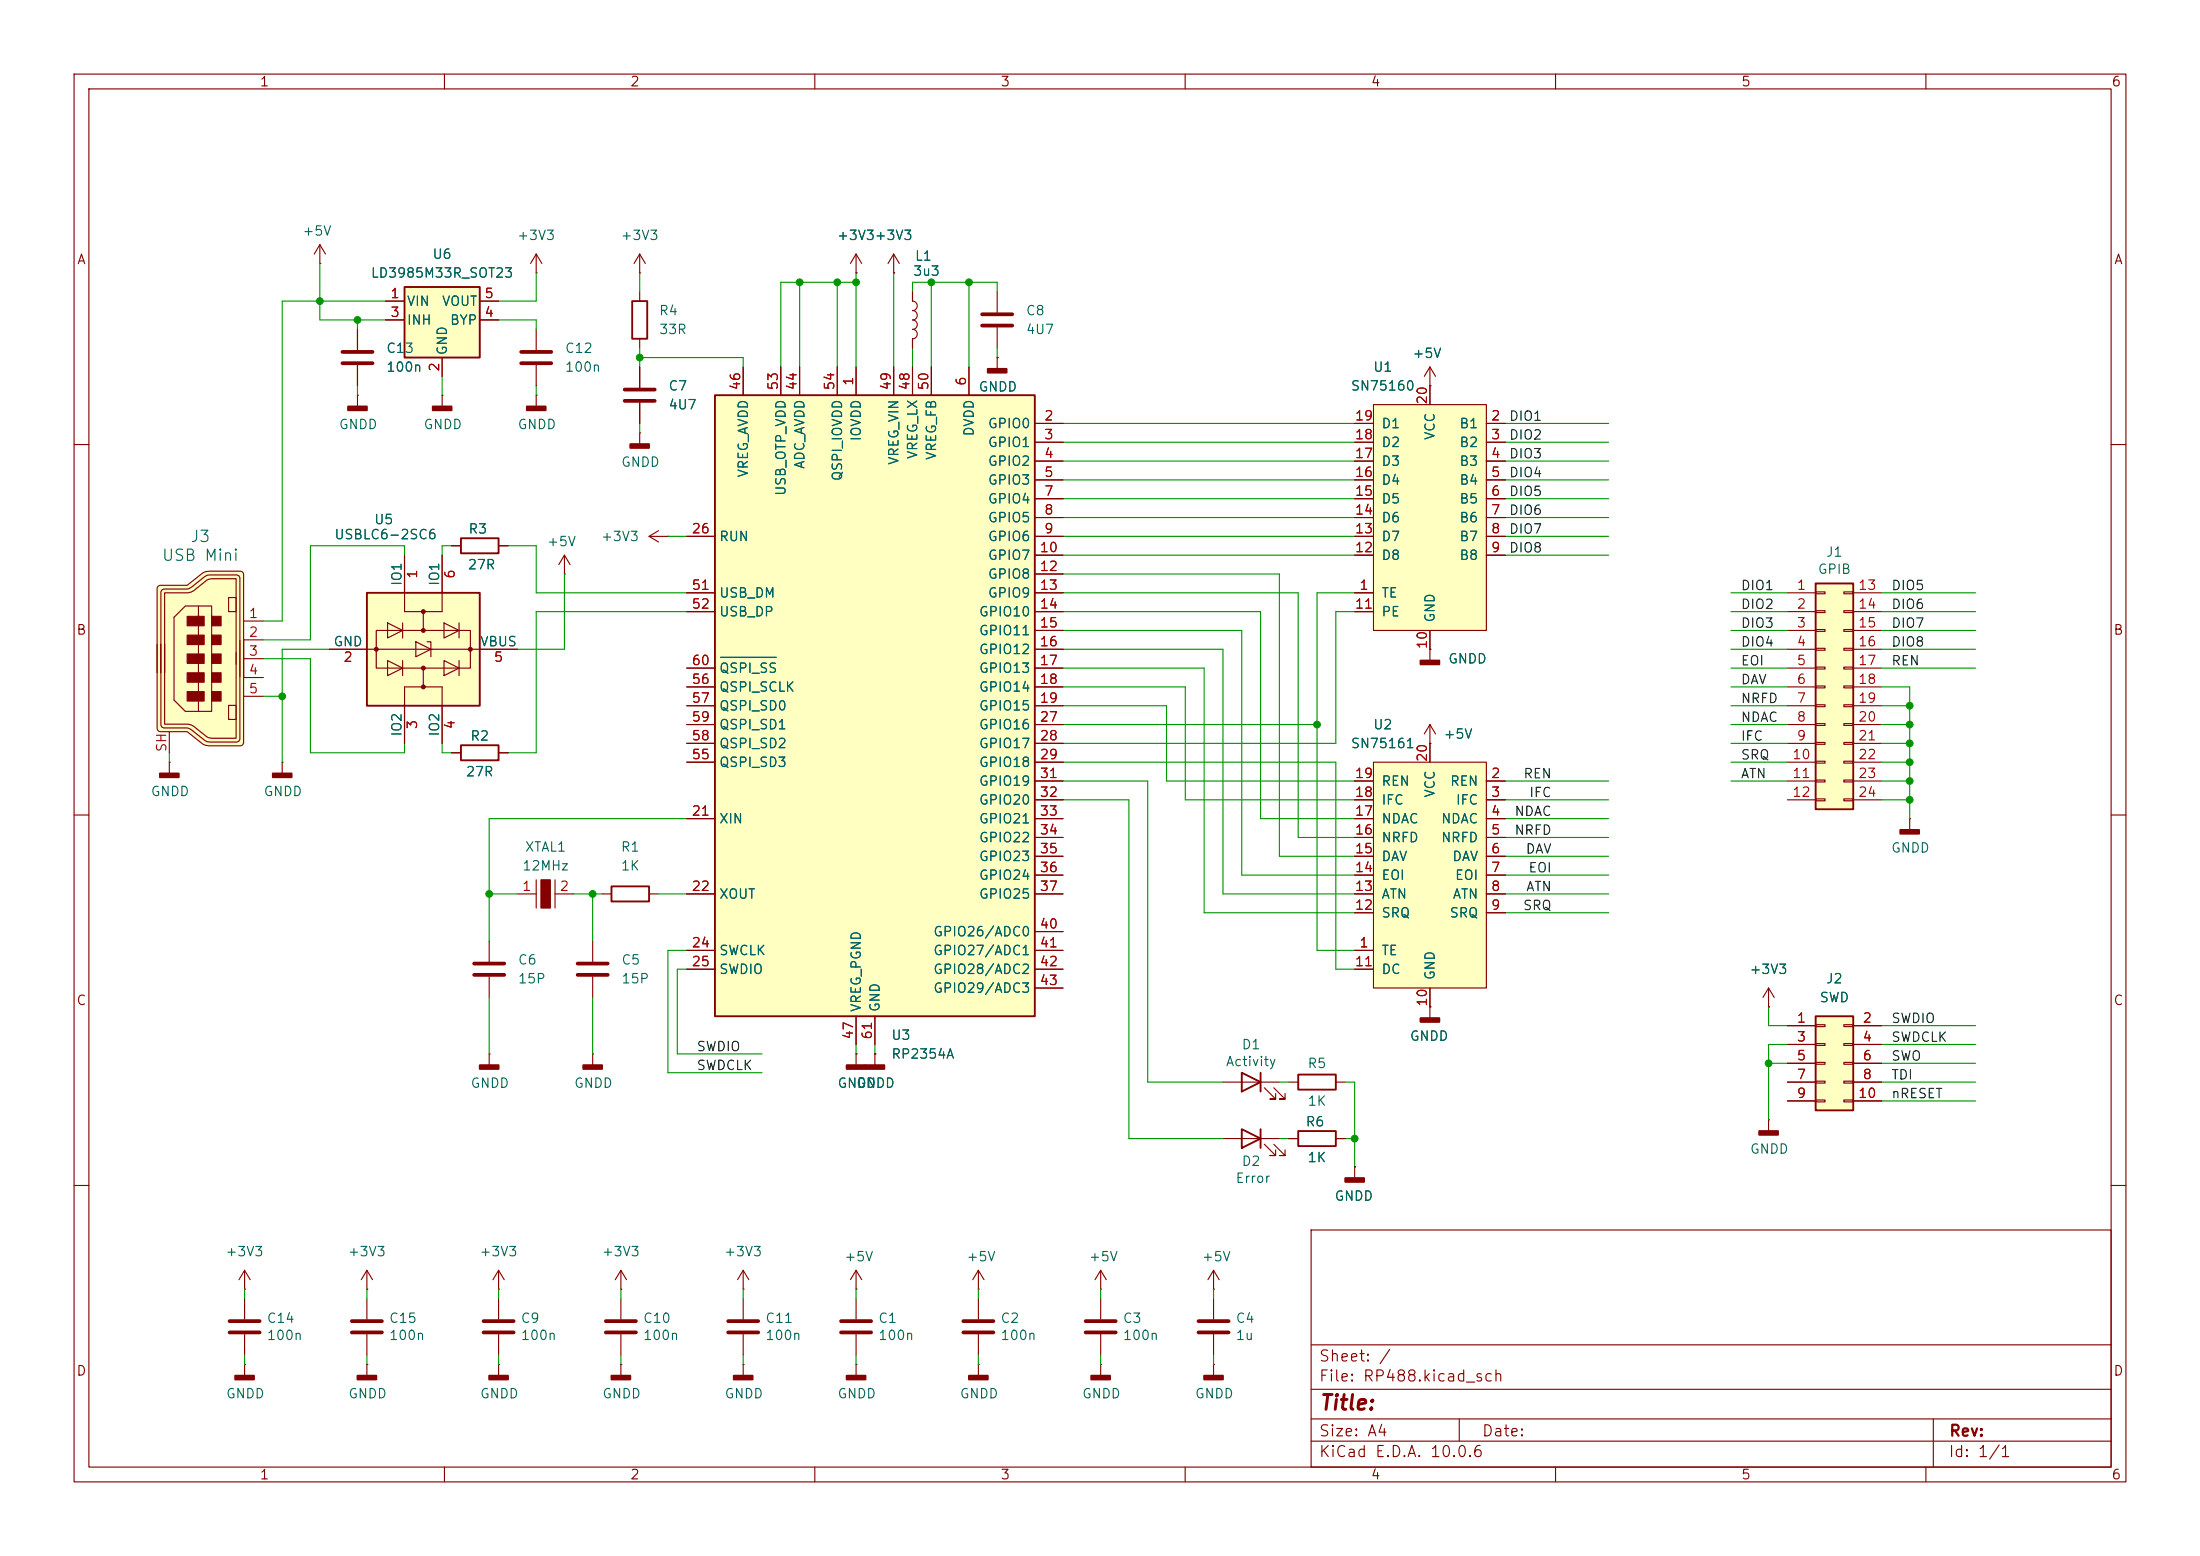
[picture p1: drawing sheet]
<svg xmlns="http://www.w3.org/2000/svg" width="297mm" height="210mm" viewBox="0 0 297 210" stroke-linecap="round" stroke-linejoin="round" font-family="sans-serif">
<g fill="none" stroke="#840000" stroke-width=".15">
<path d="M10 10h277v190h-277zM12 12h273v186h-273zM60 10v2M110 10v2M160 10v2M210 10v2M260 10v2M134.6 48.3h.1M134.6 48.3v1.5M10 60h2M285 60h2M10 110h2"/>
<path d="M285 110h2M118.1 142.2h.1M118.1 142.2v1.6M174 153.7h1.3M180.3 153.7h1.3M10 160h2M177 166h108v32h-108zM285 160h2M60 198v2M110 198v2M160 198v2M177 194.5h108"/>
<path d="M177 191.5h108M177 187.5h108M177 181.5h108M197 191.5v3M210 198v2M260 198v2M261 191.5v6.5"/>
</g>
<path d="M175.3 152.7h5v2h-5z" fill="none" stroke="#840000" stroke-width=".25"/>
<g fill="#840000" stroke="#840000" stroke-width=".25">
<path d="M133.3 49.8h2.6v.5h-2.6z"/>
<path d="M116.8 143.8h2.6v.5h-2.6z"/>
</g>
<path d="M96.5 53.3h43.2v83.9h-43.2z" fill="#ffffc2"/>
<path d="M96.5 53.3h43.2v83.9h-43.2zM82.5 119.6h5.1v2.1h-5.1z" fill="none" stroke="#840000" stroke-width=".25"/>
<g fill="none" stroke="#840000" stroke-width=".15">
<path d="M48.3 53.3h.1M48.3 44.5v2.7M48.3 49.3v2.8M48.3 53.3v1.6M59.7 53.3h.1M59.7 53.3v1.6M72.4 53.3h.1M72.4 44.5v2.7M72.4 49.3v2.8M72.4 53.3v1.6M100.3 49.5v3.8M105.4 49.5v3.8"/>
<path d="M107.9 49.5v3.8M113 49.5v3.8M115.6 49.5v3.8M120.6 49.5v3.8M123.2 49.5v3.8M125.7 49.5v3.8M130.8 49.5v3.8M139.7 57.2h3.8M139.7 59.7h3.8M92.7 72.4h3.8M139.7 62.2h3.8M139.7 64.8h3.8"/>
<path d="M139.7 67.3h3.8M139.7 69.9h3.8M139.7 72.4h3.8M139.7 74.9h3.8M139.7 77.5h3.8M92.7 80h3.8M92.7 82.6h3.8M92.7 90.2h3.8M92.7 92.7h3.8M92.7 95.3h3.8M92.7 97.8h3.8M139.7 80h3.8"/>
<path d="M139.7 82.6h3.8M139.7 85.1h3.8M139.7 87.6h3.8M139.7 90.2h3.8M139.7 92.7h3.8M139.7 95.3h3.8M139.7 97.8h3.8M72.4 118.7v3.9M74.9 118.7v3.9M92.7 110.5h3.8M92.7 100.3h3.8M92.7 102.9h3.8"/>
<path d="M139.7 110.5h3.8M139.7 100.3h3.8M139.7 102.9h3.8M139.7 105.4h3.8M139.7 108h3.8M139.7 113h3.8M139.7 115.6h3.8M139.7 118.1h3.8M69.8 120.7h2.6M74.9 120.7h2.6M80 127v2.8M80 131.8v2.8"/>
<path d="M81.3 120.7h1.2M87.6 120.7h1.3M92.7 120.7h3.8M92.7 128.3h3.8M92.7 130.8h3.8M115.6 137.2v3.8M118.1 137.2v3.8M139.7 120.7h3.8M139.7 128.3h3.8M139.7 130.8h3.8M139.7 125.7h3.8M139.7 133.4h3.8"/>
<path d="M80 142.2h.1M80 142.2v1.6"/>
</g>
<path d="M97.3 88.7h7.5" fill="none" stroke="#006464" stroke-width=".15"/>
<path d="M46.2 47.5h4.1M46.2 49h4.1M70.4 47.5h4M70.4 49h4M78 130h4M78 131.6h4" fill="none" stroke="#840000" stroke-width=".51"/>
<g fill="#840000" stroke="#840000" stroke-width=".25">
<path d="M47 54.9h2.5v.5h-2.5z"/>
<path d="M78.7 143.8h2.6v.5h-2.6z"/>
<path d="M71.1 54.9h2.6v.5h-2.6z"/>
<path d="M58.4 54.9h2.6v.5h-2.6z"/>
</g>
<path d="M73 118.7h1.3v3.9h-1.3z" fill="#840000" stroke="#840000" stroke-width=".15"/>
<path d="M245.1 78.7h5.1v30.5h-5.1z" fill="#ffffc2"/>
<path d="M85.3 40.6h2.1v5.1h-2.1zM245.1 78.7h5.1v30.5h-5.1z" fill="none" stroke="#840000" stroke-width=".25"/>
<g fill="none" stroke="#840000" stroke-width=".15">
<path d="M43.2 35.6h.1M43.2 33l.7 1.3M43.2 33l-.8 1.3M43.2 33v2.6M86.4 36.8h.1M86.4 34.3v2.5M86.4 39.4v1.2M86.4 34.3l-.8 1.3M86.4 34.3l.7 1.3M86.4 45.7v1.3M245.1 79.9h1.3v.2h-1.3zM248.9 79.9h1.3v.2h-1.3z"/>
<path d="M241.3 80h3.8M241.3 82.6h3.8M241.3 85.1h3.8M241.3 87.6h3.8M241.3 90.2h3.8M241.3 92.7h3.8M241.3 95.3h3.8M241.3 97.8h3.8M245.1 82.4h1.3v.3h-1.3zM245.1 85h1.3v.2h-1.3zM245.1 87.5h1.3v.3h-1.3zM245.1 90h1.3v.3h-1.3z"/>
<path d="M245.1 92.6h1.3v.2h-1.3zM245.1 95.1h1.3v.3h-1.3zM245.1 97.7h1.3v.2h-1.3zM248.9 82.4h1.3v.3h-1.3zM248.9 85h1.3v.2h-1.3zM248.9 87.5h1.3v.3h-1.3zM248.9 90h1.3v.3h-1.3zM248.9 92.6h1.3v.2h-1.3zM248.9 95.1h1.3v.3h-1.3zM248.9 97.7h1.3v.2h-1.3zM250.2 80h3.8M250.2 82.6h3.8"/>
<path d="M250.2 85.1h3.8M250.2 87.6h3.8M250.2 90.2h3.8M250.2 92.7h3.8M250.2 95.3h3.8M250.2 97.8h3.8M241.3 100.3h3.8M241.3 102.9h3.8M241.3 105.4h3.8M241.3 108h3.8M245.1 100.2h1.3v.3h-1.3zM245.1 102.7h1.3v.3h-1.3z"/>
<path d="M245.1 105.3h1.3v.2h-1.3zM245.1 107.8h1.3v.3h-1.3zM248.9 100.2h1.3v.3h-1.3zM248.9 102.7h1.3v.3h-1.3zM248.9 105.3h1.3v.2h-1.3zM248.9 107.8h1.3v.3h-1.3zM250.2 100.3h3.8M250.2 102.9h3.8M250.2 105.4h3.8M250.2 108h3.8M66 127v2.8M66 131.8v2.8"/>
<path d="M238.8 135.9h.1M238.8 133.4l-.8 1.2M238.8 133.4l.7 1.2M238.8 133.4v2.5M66 142.2h.1M66 142.2v1.6M67.3 174h.1M67.3 171.5v2.5M67.3 175.3v2.8M67.3 171.5l-.8 1.2M67.3 171.5l.8 1.2M83.8 174h.1"/>
<path d="M83.8 171.5l-.7 1.2M83.8 171.5l.8 1.2M83.8 171.5v2.5M83.8 175.3v2.8M115.6 175.3v2.8M67.3 184.2h.1M67.3 180.1v2.8M67.3 184.2v1.5M83.8 184.2h.1M83.8 180.1v2.8M83.8 184.2v1.5M115.6 184.2h.1"/>
<path d="M115.6 180.1v2.8M115.6 184.2v1.5"/>
</g>
<g fill="#840000" stroke="#840000" stroke-width=".25">
<path d="M64.8 143.8h2.5v.5h-2.5z"/>
<path d="M82.5 185.7h2.6v.5h-2.6z"/>
<path d="M66 185.7h2.6v.5h-2.6z"/>
<path d="M114.3 185.7h2.5v.5h-2.5z"/>
</g>
<path d="M64 130h4.1M64 131.6h4.1M65.3 178.3h4M65.3 179.8h4M81.8 178.3h4.1M81.8 179.8h4.1M113.5 178.3h4.1M113.5 179.8h4.1" fill="none" stroke="#840000" stroke-width=".51"/>
<path d="M245.1 137.2h5.1v12.7h-5.1z" fill="#ffffc2"/>
<path d="M245.1 137.2h5.1v12.7h-5.1z" fill="none" stroke="#840000" stroke-width=".25"/>
<g fill="none" stroke="#840000" stroke-width=".15">
<path d="M72.4 36.8h.1M72.4 34.3l-.8 1.3M72.4 34.3l.8 1.3M72.4 34.3v2.5M123.2 39.4v1.2a.64 .64 0 0 1 .6 .7 .64 .64 0 0 1-.6 .6 .64 .64 0 0 1 .6 .7 .64 .64 0 0 1-.6 .6M123.2 43.2a.64 .64 0 0 1 .6 .6 .64 .64 0 0 1-.6 .7 .64 .64 0 0 1 .6 .6 .64 .64 0 0 1-.6 .6v1.3M76.2 77.5h.1M76.2 74.9l.8 1.3M76.2 74.9l-.8 1.3M76.2 74.9v2.6M87.6 72.4l1.3 .8M87.6 72.4h2.6"/>
<path d="M88.9 71.6l-1.3 .8M90.2 72.4h.1M241.3 138.4h3.8M245.1 138.3h1.3v.3h-1.3zM248.9 138.3h1.3v.3h-1.3zM250.2 138.4h3.8M241.3 141h3.8M241.3 143.5h3.8M241.3 146.1h3.8M241.3 148.6h3.8M245.1 140.8h1.3v.3h-1.3zM245.1 143.4h1.3v.2h-1.3z"/>
<path d="M245.1 145.9h1.3v.3h-1.3zM245.1 148.5h1.3v.2h-1.3zM248.9 140.8h1.3v.3h-1.3zM248.9 143.4h1.3v.2h-1.3zM248.9 145.9h1.3v.3h-1.3zM248.9 148.5h1.3v.2h-1.3zM250.2 141h3.8M250.2 143.5h3.8M250.2 146.1h3.8M250.2 148.6h3.8M33 174h.1M33 171.5v2.5"/>
<path d="M33 171.5l-.7 1.2M33 171.5l.8 1.2M115.6 174h.1M115.6 171.5l-.8 1.2M115.6 171.5l.7 1.2M115.6 171.5v2.5M33 184.2h.1M33 184.2v1.5"/>
</g>
<path d="M31.7 185.7h2.6v.5h-2.6z" fill="#840000" stroke="#840000" stroke-width=".25"/>
<path d="M54.6 38.7h10.2v9.6h-10.2z" fill="#ffffc2"/>
<path d="M54.6 38.7h10.2v9.6h-10.2z" fill="none" stroke="#840000" stroke-width=".25"/>
<g fill="none" stroke="#840000" stroke-width=".15">
<path d="M52.1 40.6h2.5M52.1 43.2h2.5M59.7 48.3v2.5M64.8 40.6h2.5M64.8 43.2h2.5M86.4 58.4h.1M86.4 49.5v2.8M86.4 54.4v2.8M86.4 58.4v1.5M257.8 110.5h.1M257.8 110.5v1.5M33 175.3v2.8"/>
<path d="M132.1 174h.1M132.1 171.5l-.8 1.2M132.1 171.5l.7 1.2M132.1 171.5v2.5M132.1 175.3v2.8M148.6 174h.1M148.6 171.5l-.8 1.2M148.6 171.5l.8 1.2M148.6 171.5v2.5M148.6 175.3v2.8M33 180.1v2.8M132.1 184.2h.1"/>
<path d="M132.1 180.1v2.8M132.1 184.2v1.5M148.6 184.2h.1M148.6 180.1v2.8M148.6 184.2v1.5"/>
</g>
<path d="M84.3 52.6h4.1M84.3 54.1h4.1M31 178.3h4.1M31 179.8h4.1M130 178.3h4.1M130 179.8h4.1M146.6 178.3h4M146.6 179.8h4" fill="none" stroke="#840000" stroke-width=".51"/>
<g fill="#840000" stroke="#840000" stroke-width=".25">
<path d="M256.5 112h2.6v.5h-2.6z"/>
<path d="M85.1 59.9h2.5v.6h-2.5z"/>
<path d="M130.8 185.7h2.5v.5h-2.5z"/>
<path d="M147.3 185.7h2.6v.5h-2.6z"/>
</g>
<path d="M49.5 80h15.3v15.3h-15.3z" fill="#ffffc2"/>
<path d="M62.2 72.6h5.1v2.1h-5.1zM49.5 80h15.3v15.3h-15.3zM62.2 100.6h5.1v2h-5.1zM167.6 152.4l2.6 1.3-2.6 1.2zM167.6 144.8l2.6 1.3-2.6 1.2zM170.2 144.8v2.5M170.2 152.4v2.5" fill="none" stroke="#840000" stroke-width=".25"/>
<g fill="none" stroke="#840000" stroke-width=".15">
<path d="M193 52.1h.1M193 49.5l.8 1.3M193 49.5l-.7 1.3M193 49.5v2.6M54.6 74.9v7.7h2.5M59.7 74.9v7.7h-2.6v2.5M61 73.7h1.2M67.3 73.7h1.3M44.4 87.6h25.4M50.8 85.1h12.7v5.1h-12.7zM52.3 84.1l2.1 1-2.1 1zM52.3 89.2l2.1 1-2.1 1z"/>
<path d="M54.4 84.1v2M54.4 89.2v2M56.1 86.6l2.1 1-2.1 1zM57.1 90.2v2.5h2.6v7.6M57.1 92.7h-2.5v7.6M57.7 86.6h.5v2M59.9 84.1l2.1 1-2.1 1zM59.9 89.2l2.1 1-2.1 1zM62 84.1v2M62 89.2v2M61 101.6h1.2M67.3 101.6h1.3"/>
<path d="M165.1 153.7h7.6M165.1 146.1h7.6M170.7 154.4l1.5 1.6h-.8h.8v-.8M170.7 146.8l1.5 1.5h-.8h.8v-.7M172 154.4l1.5 1.6h-.8h.8v-.8M172 146.8l1.5 1.5h-.8h.8v-.7M163.8 174h.1M163.8 171.5v2.5M163.8 175.3v2.8M163.8 171.5l-.7 1.2M163.8 171.5l.8 1.2M163.8 184.2h.1"/>
<path d="M163.8 180.1v2.8M163.8 184.2v1.5"/>
</g>
<g fill="#840000" stroke="#840000" stroke-width=".15">
<circle cx="57.1" cy="82.5" r=".25"/>
<circle cx="57.1" cy="85.1" r=".25"/>
<circle cx="63.5" cy="87.6" r=".25"/>
<circle cx="50.8" cy="87.6" r=".25"/>
<circle cx="57.1" cy="90.2" r=".25"/>
<circle cx="57.1" cy="92.7" r=".25"/>
</g>
<path d="M161.8 178.3h4.1M161.8 179.8h4.1" fill="none" stroke="#840000" stroke-width=".51"/>
<path d="M162.6 185.7h2.5v.5h-2.5z" fill="#840000" stroke="#840000" stroke-width=".25"/>
<path d="M185.4 54.6h15.3v30.5h-15.3z" fill="#ffffc2"/>
<g fill="none" stroke="#840000" stroke-width=".15">
<path d="M182.9 57.2h2.5M182.9 59.7h2.5M185.4 54.6h15.3v30.5h-15.3zM193 52.1v2.5M200.7 57.2h2.5M200.7 59.7h2.5M182.9 62.2h2.5M182.9 64.8h2.5M182.9 67.3h2.5M182.9 69.9h2.5M182.9 72.4h2.5M182.9 74.9h2.5"/>
<path d="M200.7 62.2h2.5M200.7 64.8h2.5M200.7 67.3h2.5M200.7 69.9h2.5M200.7 72.4h2.5M200.7 74.9h2.5M182.9 80h2.5M182.9 82.6h2.5M193 87.6h.1M193 85.1v4.1M115.6 142.2h.1M115.6 142.2v1.6"/>
<path d="M100.3 174h.1M100.3 171.5l-.7 1.2M100.3 171.5l.8 1.2M100.3 171.5v2.5"/>
</g>
<g fill="#840000" stroke="#840000" stroke-width=".25">
<path d="M191.8 89.2h2.5v.5h-2.5z"/>
<path d="M114.3 143.8h2.5v.5h-2.5z"/>
</g>
<g fill="#ffffc2">
<path d="M21.2 86.9l11.7-.6v13.7a.51 .51 0 0 1-.6 .7h-4.1l-.5-.1-.3-.2-2.1-1.6h-3.5a.51 .51 0 0 1-.6-.7z"/>
<path d="M21.3 79.1l.3-.1h3.7l2.1-1.7 .3-.1 .5-.1h4.1a.51 .51 0 0 1 .6 .6v13.7l-11.7-.6v-11.4z"/>
</g>
<g fill="none" stroke="#840000" stroke-width=".15">
<path d="M115.6 36.8h.1M115.6 34.3l-.8 1.3M115.6 34.3l.7 1.3M115.6 34.3v2.5M120.6 36.8h.1M120.6 34.3l-.7 1.3M120.6 34.3l.8 1.3M120.6 34.3v2.5M21.2 90.8v-11.2a.51 .51 0 0 1 .6-.6h3.5l2.1-1.7 .3-.1 .5-.1h4.1a.51 .51 0 0 1 .6 .6v13.7h2.7M21.7 90.8v-10.7a.51 .51 0 0 1 .7-.6h3.1l2.4-1.9h3.8a.51 .51 0 0 1 .7 .6v13.1M22.2 86.9v10.8h3.2l.4 .1 2.1 1.6 .7 .2h3.3v-11.5M22.9 98.8v2.8"/>
<path d="M26.8 81.8h1.8v14.2h-1.8zM26.8 81.8h-1.8l-1.5 1.5v11.2l1.5 1.5h1.8M30.9 80.6h1v2h-1zM30.9 95.2h1v1.9h-1zM31.9 89.7v-11.6h-3.3l-.7 .2-2.1 1.6-.4 .1h-3.2v10.8M32.4 86.4v13.1a.51 .51 0 0 1-.7 .7l-3.8-.1-2.4-1.8-3.1-.1a.51 .51 0 0 1-.7-.6v-10.7M32.9 86.3v13.7a.51 .51 0 0 1-.6 .7h-4.1l-.5-.1-.3-.2-2.1-1.6h-3.5a.51 .51 0 0 1-.6-.7v-11.2M32.9 83.8h2.7M32.9 86.4h2.7M32.9 88.9h2.7M32.9 94h2.7M193 97.8l.8 1.3"/>
<path d="M193 97.8l-.7 1.3M193 97.8v2.5M22.9 102.9h.1M22.9 102.9v1.5M38.1 102.9h.1M38.1 102.9v1.5M193 100.3h.1M182.9 157.5h.1M182.9 157.5v1.5M238.8 151.1h.1M238.8 151.1v1.6M49.5 174h.1"/>
<path d="M49.5 171.5l-.7 1.2M49.5 171.5l.8 1.2M49.5 171.5v2.5M49.5 175.3v2.8M100.3 175.3v2.8M49.5 184.2h.1M49.5 180.1v2.8M49.5 184.2v1.5M100.3 184.2h.1M100.3 180.1v2.8M100.3 184.2v1.5"/>
</g>
<g fill="#840000" stroke="#840000" stroke-width=".15">
<path d="M25.3 83.2h2.3v1.3h-2.3z"/>
<path d="M25.3 85.7h2.3v1.3h-2.3z"/>
<path d="M25.3 88.3h2.3v1.2h-2.3z"/>
<path d="M25.3 90.8h2.3v1.3h-2.3z"/>
<path d="M25.3 93.3h2.3v1.3h-2.3z"/>
<path d="M28.6 83.2h1.2v1.3h-1.2z"/>
<path d="M28.6 85.7h1.2v1.3h-1.2z"/>
<path d="M28.6 88.3h1.2v1.2h-1.2z"/>
<path d="M28.6 90.8h1.2v1.3h-1.2z"/>
<path d="M28.6 93.3h1.2v1.3h-1.2z"/>
</g>
<path d="M47.5 178.3h4.1M47.5 179.8h4.1M98.3 178.3h4.1M98.3 179.8h4.1" fill="none" stroke="#840000" stroke-width=".51"/>
<g fill="#840000" stroke="#840000" stroke-width=".25">
<path d="M99.1 185.7h2.5v.5h-2.5z"/>
<path d="M21.6 104.4h2.5v.5h-2.5z"/>
<path d="M36.8 104.4h2.6v.5h-2.6z"/>
<path d="M48.3 185.7h2.5v.5h-2.5z"/>
<path d="M237.5 152.7h2.5v.5h-2.5z"/>
<path d="M181.6 159h2.5v.5h-2.5z"/>
</g>
<path d="M185.4 102.9h15.3v30.5h-15.3z" fill="#ffffc2"/>
<g fill="none" stroke="#840000" stroke-width=".15">
<path d="M115.6 36.8h.1M120.6 36.8h.1M123.2 39.4v1.2M134.6 39.4v2.8M48.3 44.5v2.7M48.3 49.3v2.8M52.1 40.6h2.5M52.1 43.2h2.5M59.7 48.3v2.5M64.8 40.6h2.5M64.8 43.2h2.5M86.4 49.5v2.8"/>
<path d="M86.4 54.4v2.8M100.3 49.5v3.8M105.4 49.5v3.8M107.9 49.5v3.8M113 49.5v3.8M115.6 49.5v3.8M120.6 49.5v3.8M123.2 45.7v1.3M123.2 49.5v3.8M125.7 49.5v3.8M130.8 49.5v3.8M134.6 48.3h.1"/>
<path d="M134.6 44.2v2.8M139.7 57.2h3.8M139.7 59.7h3.8M182.9 57.2h2.5M182.9 59.7h2.5M193 52.1h.1M193 52.1v2.5M200.7 57.2h2.5M200.7 59.7h2.5M54.6 74.9v5.1M59.7 74.9v5.1M61 73.7h1.2"/>
<path d="M67.3 73.7h1.3M92.7 72.4h3.8M139.7 62.2h3.8M139.7 64.8h3.8M139.7 67.3h3.8M139.7 69.9h3.8M139.7 72.4h3.8M139.7 74.9h3.8M139.7 77.5h3.8M182.9 62.2h2.5M182.9 64.8h2.5M182.9 67.3h2.5"/>
<path d="M182.9 69.9h2.5M182.9 72.4h2.5M182.9 74.9h2.5M200.7 62.2h2.5M200.7 64.8h2.5M200.7 67.3h2.5M200.7 69.9h2.5M200.7 72.4h2.5M200.7 74.9h2.5M44.4 87.6h5.1M54.6 95.3v5M59.7 95.3v5"/>
<path d="M64.8 87.6h5M92.7 80h3.8M92.7 82.6h3.8M92.7 90.2h3.8M92.7 92.7h3.8M92.7 95.3h3.8M92.7 97.8h3.8M139.7 87.6h3.8M139.7 80h3.8M139.7 82.6h3.8M139.7 85.1h3.8M139.7 90.2h3.8"/>
<path d="M139.7 92.7h3.8M139.7 95.3h3.8M139.7 97.8h3.8M182.9 80h2.5M182.9 82.6h2.5M193 87.6h.1M193 85.1v2.5M61 101.6h1.2M67.3 101.6h1.3M92.7 110.5h3.8M92.7 100.3h3.8M92.7 102.9h3.8"/>
<path d="M139.7 105.4h3.8M139.7 108h3.8M139.7 110.5h3.8M139.7 113h3.8M139.7 115.6h3.8M139.7 118.1h3.8M139.7 100.3h3.8M139.7 102.9h3.8M182.9 105.4h2.5M182.9 108h2.5M182.9 110.5h2.5M182.9 113h2.5"/>
<path d="M182.9 115.6h2.5M182.9 118.1h2.5M185.4 102.9h15.3v30.5h-15.3zM193 100.3h.1M193 100.3v2.6M200.7 105.4h2.5M200.7 108h2.5M200.7 110.5h2.5M200.7 113h2.5M200.7 115.6h2.5M200.7 118.1h2.5M92.7 128.3h3.8"/>
<path d="M92.7 120.7h3.8M92.7 130.8h3.8M115.6 137.2v3.8M118.1 137.2v3.8M139.7 128.3h3.8M139.7 120.7h3.8M139.7 130.8h3.8M139.7 125.7h3.8M139.7 133.4h3.8M182.9 128.3h2.5M182.9 120.7h2.5M182.9 123.2h2.5"/>
<path d="M182.9 130.8h2.5M193 135.9h.1M193 133.4v4M200.7 120.7h2.5M200.7 123.2h2.5M238.8 135.9h.1M241.3 138.4h3.8M250.2 138.4h3.8M115.6 142.2h.1M118.1 142.2h.1M174 146.1h1.3M174 153.7h1.3"/>
<path d="M180.3 146.1h1.3M180.3 153.7h1.3M182.9 157.5h.1M241.3 146.1h3.8M241.3 141h3.8M241.3 143.5h3.8M241.3 148.6h3.8M250.2 146.1h3.8M250.2 141h3.8M250.2 143.5h3.8M250.2 148.6h3.8"/>
</g>
<path d="M191.8 137.4h2.5v.5h-2.5z" fill="#840000" stroke="#840000" stroke-width=".25"/>
<path d="M132.6 42.4h4.1M132.6 43.9h4.1" fill="none" stroke="#840000" stroke-width=".51"/>
<path d="M175.3 145h5v2.1h-5z" fill="none" stroke="#840000" stroke-width=".25"/>
<g fill="none" stroke="#009600" stroke-width=".15">
<path d="M43.2 35.6v7.6h8.9M72.4 36.8v3.8h-5.1M86.4 36.8v2.6M107.9 38.1v11.4M113 38.1v11.4M115.6 36.8v12.7M115.6 38.1h-10.2v11.4M120.6 36.8v12.7M123.2 39.4v-1.3h11.4v1.3M125.7 38.1v11.4M130.8 38.1v11.4M48.3 43.2v1.3"/>
<path d="M48.3 52.1v1.2M52.1 40.6h-14v43.2h-2.5M59.7 50.8v2.5M67.3 43.2h5.1v1.3M72.4 52.1v1.2M86.4 48.3h13.9v1.2M86.4 47v2.5M86.4 57.2v1.2M123.2 47v2.5M134.6 47v1.3M143.5 57.2h39.4M143.5 59.7h39.4"/>
<path d="M203.2 57.2h14M203.2 59.7h14M54.6 74.9v-1.2h-12.7v12.7h-6.3M61 73.7h-1.3v1.2M68.6 73.7h3.8v6.3h20.3M76.2 77.5v10.1h-6.4M90.2 72.4h2.5M143.5 72.4h39.4M143.5 67.3h39.4M143.5 62.2h39.4M143.5 74.9h39.4M143.5 69.9h39.4"/>
<path d="M143.5 77.5h29.2v38.1h10.2M143.5 64.8h39.4M203.2 72.4h14M203.2 67.3h14M203.2 62.2h14M203.2 74.9h14M203.2 69.9h14M203.2 64.8h14M35.6 88.9h6.3v12.7h12.7v-1.3M35.6 94h2.5M44.4 87.6h-6.3v15.3M92.7 82.6h-20.3v19h-3.8"/>
<path d="M143.5 90.2h19.1v33h20.3M143.5 87.6h21.6v33.1h17.8M143.5 82.6h26.7v27.9h12.7M143.5 80h31.8v33h7.6M143.5 92.7h16.5v15.3h22.9M143.5 85.1h24.1v33h15.3M143.5 95.3h14v10.1h25.4M143.5 97.8h34.3M182.9 80h-5.1v48.3h5.1M182.9 82.6h-2.6v17.7h-36.8M233.7 80h7.6M233.7 82.6h7.6"/>
<path d="M233.7 87.6h7.6M233.7 97.8h7.6M233.7 95.3h7.6M233.7 92.7h7.6M233.7 90.2h7.6M233.7 85.1h7.6M254 80h12.7M254 82.6h12.7M254 87.6h12.7M254 92.7h3.8v17.8M254 97.8h3.8M254 95.3h3.8"/>
<path d="M254 90.2h12.7M254 85.1h12.7M22.9 101.6v1.3M59.7 100.3v1.3h1.3M92.7 110.5h-26.7v16.5M143.5 102.9h36.8v27.9h2.6M143.5 108h8.9v45.7h12.7M143.5 105.4h11.4v40.7h10.2M203.2 110.5h14M203.2 108h14M203.2 113h14M203.2 115.6h14"/>
<path d="M203.2 118.1h14M203.2 105.4h14M233.7 105.4h7.6M233.7 100.3h7.6M233.7 102.9h7.6M254 108h3.8M254 105.4h3.8M254 100.3h3.8M254 102.9h3.8M66 120.7h3.8M66 134.6v7.6M77.5 120.7h3.8"/>
<path d="M80 120.7v6.3M80 134.6v7.6M88.9 120.7h3.8M92.7 128.3h-2.5v16.5h12.7M92.7 130.8h-1.3v11.4h11.5M203.2 123.2h14M203.2 120.7h14M238.8 135.9v2.5h2.5M254 138.4h12.7M115.6 141v1.2M118.1 141v1.2M172.7 153.7h1.3"/>
<path d="M172.7 146.1h1.3M181.6 146.1h1.3v11.4M181.6 153.7h1.3M238.8 143.5h2.5M241.3 141h-2.5v10.1M254 143.5h12.7M254 146.1h12.7M254 141h12.7M254 148.6h12.7M33 174v1.3M49.5 174v1.3M67.3 174v1.3"/>
<path d="M83.8 174v1.3M100.3 174v1.3M115.6 174v1.3M132.1 174v1.3M148.6 174v1.3M163.8 174v1.3M33 182.9v1.3M49.5 182.9v1.3M67.3 182.9v1.3M83.8 182.9v1.3M100.3 182.9v1.3M115.6 182.9v1.3"/>
<path d="M132.1 182.9v1.3M148.6 182.9v1.3M163.8 182.9v1.3"/>
</g>
<path d="M97.3 88.7h7.5" fill="none" stroke="#006464" stroke-width=".15"/>
<g fill="#009600" stroke="#009600" stroke-width=".14">
<circle cx="48.3" cy="43.2" r=".46"/>
<circle cx="43.2" cy="40.6" r=".46"/>
<circle cx="86.4" cy="48.3" r=".46"/>
<circle cx="66" cy="120.7" r=".46"/>
<circle cx="38.1" cy="94" r=".46"/>
<circle cx="130.8" cy="38.1" r=".46"/>
<circle cx="107.9" cy="38.1" r=".46"/>
<circle cx="115.6" cy="38.1" r=".46"/>
<circle cx="113" cy="38.1" r=".46"/>
<circle cx="125.7" cy="38.1" r=".46"/>
<circle cx="80" cy="120.7" r=".46"/>
<circle cx="238.8" cy="143.5" r=".46"/>
<circle cx="182.9" cy="153.7" r=".46"/>
<circle cx="257.8" cy="100.3" r=".46"/>
<circle cx="257.8" cy="102.9" r=".46"/>
<circle cx="257.8" cy="97.8" r=".46"/>
<circle cx="257.8" cy="95.3" r=".46"/>
<circle cx="257.8" cy="105.4" r=".46"/>
<circle cx="257.8" cy="108" r=".46"/>
<circle cx="177.8" cy="97.8" r=".46"/>
</g>
<text font-size="2" fill="#840000" x="178" y="190.8">Title:</text>
<g font-size="1.5" fill="#006464">
<text x="21.7" y="76.1">USB Mini</text>
<text x="25.6" y="73.5">J3</text>
</g>
<g font-size="1.5" fill="#840000">
<text x="178" y="184.1">Sheet: /</text>
<text x="178" y="186.8">File: RP488.kicad_sch</text>
<text x="178" y="197">KiCad E.D.A. 10.0.6</text>
<text x="178" y="194.2">Size: A4</text>
<text x="200" y="194.2">Date:</text>
<text x="263" y="197">Id: 1/1</text>
<text x="263" y="194.2">Rev:</text>
</g>
<g font-size="1.3" fill="#840000">
<text x="35" y="12">1</text>
<text x="85" y="12">2</text>
<text x="135" y="12">3</text>
<text x="185" y="12">4</text>
<text x="235" y="12">5</text>
<text x="285" y="12">6</text>
<text x="10.3" y="36">A</text>
<text x="285.3" y="36">A</text>
<text x="10.2" y="86">B</text>
<text x="285.2" y="86">B</text>
<text x="10.2" y="136">C</text>
<text x="285.2" y="136">C</text>
<text x="10.2" y="186">D</text>
<text x="285.2" y="186">D</text>
<text x="35" y="200">1</text>
<text x="85" y="200">2</text>
<text x="135" y="200">3</text>
<text x="185" y="200">4</text>
<text x="235" y="200">5</text>
<text x="285" y="200">6</text>
</g>
<g font-size="1.3" fill="#006464">
<text x="40.7" y="32.1">+5V</text>
<text x="58.3" y="35.3">U6</text>
<text x="69.7" y="32.7">+3V3</text>
<text x="83.7" y="32.7">+3V3</text>
<text x="112.9" y="32.7">+3V3+3V3</text>
<text x="123.4" y="35.5">L1</text>
<text x="50" y="37.8">LD3985M33R_SOT23</text>
<text x="54.8" y="41.6">VIN</text>
<text x="59.6" y="41.6">VOUT</text>
<text x="123.2" y="37.5">3u3</text>
<text x="52.1" y="48">C13</text>
<text x="54.8" y="44.1">INH</text>
<text x="60.7" y="44.1">BYP</text>
<text x="76.2" y="48">C12</text>
<text x="88.9" y="42.9">R4</text>
<text x="88.9" y="45.4">33R</text>
<text x="138.4" y="42.9">C8</text>
<text x="138.4" y="45.4">4U7</text>
<text x="52.1" y="50.5">100n</text>
<text x="60.7" y="48" transform="rotate(-90 60.7 48)">GND</text>
<text x="76.2" y="50.5">100n</text>
<text x="90.2" y="53">C7</text>
<text x="132" y="53.2">GNDD</text>
<text x="182.3" y="53">SN75160</text>
<text x="185.3" y="50.5">U1</text>
<text x="190.6" y="48.6">+5V</text>
<text x="45.7" y="58.2">GNDD</text>
<text x="57.1" y="58.2">GNDD</text>
<text x="69.8" y="58.2">GNDD</text>
<text x="90.2" y="55.6">4U7</text>
<text x="116.5" y="59.6" transform="rotate(-90 116.5 59.6)">IOVDD</text>
<text x="131.8" y="59" transform="rotate(-90 131.8 59)">DVDD</text>
<text x="133.3" y="58.1">GPIO0</text>
<text x="186.4" y="58.1">D1</text>
<text x="194" y="59.5" transform="rotate(-90 194 59.5)">VCC</text>
<text x="196.9" y="58.1">B1</text>
<text x="83.8" y="63.3">GNDD</text>
<text x="101.3" y="64.5" transform="rotate(-90 101.3 64.5)">VREG_AVDD</text>
<text x="108.9" y="63.4" transform="rotate(-90 108.9 63.4)">ADC_AVDD</text>
<text x="114" y="65" transform="rotate(-90 114 65)">QSPI_IOVDD</text>
<text x="121.6" y="62.8" transform="rotate(-90 121.6 62.8)">VREG_VIN</text>
<text x="124.2" y="62.1" transform="rotate(-90 124.2 62.1)">VREG_LX</text>
<text x="126.7" y="62.2" transform="rotate(-90 126.7 62.2)">VREG_FB</text>
<text x="133.3" y="60.7">GPIO1</text>
<text x="133.3" y="63.2">GPIO2</text>
<text x="133.3" y="65.7">GPIO3</text>
<text x="186.4" y="65.7">D4</text>
<text x="186.4" y="63.2">D3</text>
<text x="186.4" y="60.7">D2</text>
<text x="196.9" y="60.7">B2</text>
<text x="196.9" y="63.2">B3</text>
<text x="196.9" y="65.7">B4</text>
<text x="50.4" y="71.1">U5</text>
<text x="106.4" y="67" transform="rotate(-90 106.4 67)">USB_OTP_VDD</text>
<text x="133.3" y="68.3">GPIO4</text>
<text x="133.3" y="70.8">GPIO5</text>
<text x="186.4" y="70.8">D6</text>
<text x="186.4" y="68.3">D5</text>
<text x="196.9" y="68.3">B5</text>
<text x="196.9" y="70.8">B6</text>
<text x="45" y="73.1">USBLC6-2SC6</text>
<text x="63.1" y="77.2">27R</text>
<text x="63.1" y="72.3">R3</text>
<text x="73.8" y="74">+5V</text>
<text x="81" y="73.4">+3V3</text>
<text x="97" y="73.4">RUN</text>
<text x="133.3" y="73.4">GPIO6</text>
<text x="133.3" y="75.9">GPIO7</text>
<text x="186.4" y="75.9">D8</text>
<text x="186.4" y="73.4">D7</text>
<text x="196.9" y="73.4">B7</text>
<text x="196.9" y="75.9">B8</text>
<text x="245.3" y="77.8">GPIB</text>
<text x="246.4" y="75.5">J1</text>
<text x="54.5" y="79.2" transform="rotate(-90 54.5 79.2)">IO1</text>
<text x="59.6" y="79.2" transform="rotate(-90 59.6 79.2)">IO1</text>
<text x="97" y="81">USB_DM</text>
<text x="97" y="83.5">USB_DP</text>
<text x="132.1" y="83.5">GPIO10</text>
<text x="133.3" y="78.4">GPIO8</text>
<text x="133.3" y="81">GPIO9</text>
<text x="186.4" y="81">TE</text>
<text x="186.4" y="83.5">PE</text>
<text x="44.9" y="87.5">GND</text>
<text x="64.7" y="87.5">VBUS</text>
<text x="132.1" y="86.1">GPIO11</text>
<text x="132.1" y="88.6">GPIO12</text>
<text x="194" y="84.1" transform="rotate(-90 194 84.1)">GND</text>
<text x="195.4" y="89.9">GNDD</text>
<text x="97" y="93.7">QSPI_SCLK</text>
<text x="97" y="91.1">QSPI_SS</text>
<text x="132.1" y="91.1">GPIO13</text>
<text x="132.1" y="93.7">GPIO14</text>
<text x="54.5" y="99.5" transform="rotate(-90 54.5 99.5)">IO2</text>
<text x="59.6" y="99.5" transform="rotate(-90 59.6 99.5)">IO2</text>
<text x="63.4" y="100.3">R2</text>
<text x="97" y="96.2">QSPI_SD0</text>
<text x="97" y="101.3">QSPI_SD2</text>
<text x="97" y="98.8">QSPI_SD1</text>
<text x="132.1" y="96.2">GPIO15</text>
<text x="132.1" y="98.8">GPIO16</text>
<text x="132.1" y="101.3">GPIO17</text>
<text x="182.3" y="101.3">SN75161</text>
<text x="185.3" y="98.8">U2</text>
<text x="194.8" y="100">+5V</text>
<text x="20.3" y="107.8">GNDD</text>
<text x="35.5" y="107.8">GNDD</text>
<text x="62.8" y="105.1">27R</text>
<text x="97" y="103.8">QSPI_SD3</text>
<text x="132.1" y="103.8">GPIO18</text>
<text x="132.1" y="106.4">GPIO19</text>
<text x="186.4" y="106.4">REN</text>
<text x="194" y="107.7" transform="rotate(-90 194 107.7)">VCC</text>
<text x="195.7" y="106.4">REN</text>
<text x="97" y="111.5">XIN</text>
<text x="132.1" y="108.9">GPIO20</text>
<text x="132.1" y="111.5">GPIO21</text>
<text x="132.1" y="114">GPIO22</text>
<text x="186.4" y="114">NRFD</text>
<text x="186.4" y="111.5">NDAC</text>
<text x="186.4" y="108.9">IFC</text>
<text x="194.5" y="111.5">NDAC</text>
<text x="194.5" y="114">NRFD</text>
<text x="196.5" y="108.9">IFC</text>
<text x="70.4" y="117.8">12MHz</text>
<text x="70.8" y="115.3">XTAL1</text>
<text x="83.7" y="115.3">R1</text>
<text x="83.7" y="117.8">1K</text>
<text x="132.1" y="116.5">GPIO23</text>
<text x="132.1" y="119.1">GPIO24</text>
<text x="186.4" y="119.1">EOI</text>
<text x="186.4" y="116.5">DAV</text>
<text x="196" y="116.5">DAV</text>
<text x="196.3" y="119.1">EOI</text>
<text x="255.2" y="115.4">GNDD</text>
<text x="97" y="121.6">XOUT</text>
<text x="132.1" y="121.6">GPIO25</text>
<text x="186.4" y="124.2">SRQ</text>
<text x="186.4" y="121.6">ATN</text>
<text x="195.6" y="124.2">SRQ</text>
<text x="196" y="121.6">ATN</text>
<text x="69.8" y="130.5">C6</text>
<text x="83.8" y="130.5">C5</text>
<text x="97" y="129.2">SWCLK</text>
<text x="97" y="131.8">SWDIO</text>
<text x="125.9" y="126.7">GPIO26/ADC0</text>
<text x="125.9" y="129.2">GPIO27/ADC1</text>
<text x="125.9" y="131.8">GPIO28/ADC2</text>
<text x="186.4" y="129.2">TE</text>
<text x="186.4" y="131.8">DC</text>
<text x="236.1" y="131.8">+3V3</text>
<text x="69.8" y="133">15P</text>
<text x="83.8" y="133">15P</text>
<text x="116.5" y="136.7" transform="rotate(-90 116.5 136.7)">VREG_PGND</text>
<text x="119.1" y="136.7" transform="rotate(-90 119.1 136.7)">GND</text>
<text x="125.9" y="134.3">GPIO29/ADC3</text>
<text x="194" y="132.4" transform="rotate(-90 194 132.4)">GND</text>
<text x="245.6" y="135.6">SWD</text>
<text x="246.4" y="133">J2</text>
<text x="120.2" y="140.7">U3</text>
<text x="120.2" y="143.2">RP2354A</text>
<text x="167.5" y="141.9">D1</text>
<text x="190.2" y="140.8">GNDD</text>
<text x="63.4" y="147.1">GNDD</text>
<text x="77.4" y="147.1">GNDD</text>
<text x="113" y="147.1">GNDD</text>
<text x="115.5" y="147.1">GNDD</text>
<text x="165.4" y="144.2">Activity</text>
<text x="176.4" y="144.5">R5</text>
<text x="176.4" y="149.6">1K</text>
<text x="176.2" y="152.3">R6</text>
<text x="166.7" y="160">Error</text>
<text x="167.5" y="157.7">D2</text>
<text x="176.4" y="157.2">1K</text>
<text x="236.2" y="156">GNDD</text>
<text x="180.1" y="162.4">GNDD</text>
<text x="30.4" y="169.9">+3V3</text>
<text x="46.9" y="169.9">+3V3</text>
<text x="64.6" y="169.9">+3V3</text>
<text x="81.2" y="169.9">+3V3</text>
<text x="97.7" y="169.9">+3V3</text>
<text x="113.9" y="170.6">+5V</text>
<text x="130.4" y="170.6">+5V</text>
<text x="146.9" y="170.6">+5V</text>
<text x="162.1" y="170.6">+5V</text>
<text x="35.9" y="178.9">C14</text>
<text x="52.4" y="178.9">C15</text>
<text x="70.2" y="178.9">C9</text>
<text x="86.7" y="178.9">C10</text>
<text x="103.2" y="178.9">C11</text>
<text x="118.5" y="178.9">C1</text>
<text x="135" y="178.9">C2</text>
<text x="151.5" y="178.9">C3</text>
<text x="166.7" y="178.9">C4</text>
<text x="35.9" y="181.2">100n</text>
<text x="52.4" y="181.2">100n</text>
<text x="70.2" y="181.2">100n</text>
<text x="86.7" y="181.2">100n</text>
<text x="103.2" y="181.2">100n</text>
<text x="118.5" y="181.2">100n</text>
<text x="135" y="181.2">100n</text>
<text x="151.5" y="181.2">100n</text>
<text x="166.7" y="181.2">1u</text>
<text x="30.4" y="189.1">GNDD</text>
<text x="46.9" y="189.1">GNDD</text>
<text x="64.7" y="189.1">GNDD</text>
<text x="81.2" y="189.1">GNDD</text>
<text x="97.7" y="189.1">GNDD</text>
<text x="113" y="189.1">GNDD</text>
<text x="129.5" y="189.1">GNDD</text>
<text x="146" y="189.1">GNDD</text>
<text x="161.2" y="189.1">GNDD</text>
</g>
<g font-size="1.3" fill="#a90000">
<text x="52.6" y="40.6">1</text>
<text x="65.3" y="40.6">5</text>
<text x="52.6" y="43.1">3</text>
<text x="65.3" y="43.1">4</text>
<text x="59.6" y="50.3" transform="rotate(-90 59.6 50.3)">2</text>
<text x="100.2" y="52.8" transform="rotate(-90 100.2 52.8)">46</text>
<text x="105.3" y="52.8" transform="rotate(-90 105.3 52.8)">53</text>
<text x="107.9" y="52.8" transform="rotate(-90 107.9 52.8)">44</text>
<text x="112.9" y="52.8" transform="rotate(-90 112.9 52.8)">54</text>
<text x="115.5" y="52.2" transform="rotate(-90 115.5 52.2)">1</text>
<text x="120.6" y="52.8" transform="rotate(-90 120.6 52.8)">49</text>
<text x="123.1" y="52.8" transform="rotate(-90 123.1 52.8)">48</text>
<text x="125.6" y="52.8" transform="rotate(-90 125.6 52.8)">50</text>
<text x="130.7" y="52.2" transform="rotate(-90 130.7 52.2)">6</text>
<text x="140.9" y="57.1">2</text>
<text x="140.9" y="59.6">3</text>
<text x="182.8" y="59.6">18</text>
<text x="182.8" y="57.1">19</text>
<text x="193" y="54.7" transform="rotate(-90 193 54.7)">20</text>
<text x="201.2" y="57.1">2</text>
<text x="201.2" y="59.6">3</text>
<text x="140.9" y="62.1">4</text>
<text x="140.9" y="64.7">5</text>
<text x="182.8" y="64.7">16</text>
<text x="182.8" y="62.1">17</text>
<text x="201.2" y="62.1">4</text>
<text x="201.2" y="64.7">5</text>
<text x="140.9" y="67.2">7</text>
<text x="140.9" y="69.8">8</text>
<text x="182.8" y="69.8">14</text>
<text x="182.8" y="67.2">15</text>
<text x="201.2" y="67.2">6</text>
<text x="201.2" y="69.8">7</text>
<text x="93.3" y="72.3">26</text>
<text x="140.3" y="74.8">10</text>
<text x="140.3" y="77.4">12</text>
<text x="140.9" y="72.3">9</text>
<text x="182.8" y="74.8">12</text>
<text x="182.8" y="72.3">13</text>
<text x="201.2" y="72.3">8</text>
<text x="201.2" y="74.8">9</text>
<text x="33.5" y="83.7">1</text>
<text x="56.6" y="78.2" transform="rotate(-90 56.6 78.2)">1</text>
<text x="61.7" y="78.2" transform="rotate(-90 61.7 78.2)">6</text>
<text x="93.3" y="79.9">51</text>
<text x="93.3" y="82.5">52</text>
<text x="140.3" y="79.9">13</text>
<text x="140.3" y="82.5">14</text>
<text x="182.8" y="82.5">11</text>
<text x="183.4" y="79.9">1</text>
<text x="242.5" y="79.9">1</text>
<text x="242.5" y="82.5">2</text>
<text x="250.8" y="79.9">13</text>
<text x="250.8" y="82.5">14</text>
<text x="33.5" y="86.3">2</text>
<text x="33.5" y="88.8">3</text>
<text x="46.3" y="89.6">2</text>
<text x="66.6" y="89.6">5</text>
<text x="140.3" y="85">15</text>
<text x="140.3" y="87.5">16</text>
<text x="193" y="87.7" transform="rotate(-90 193 87.7)">10</text>
<text x="242.5" y="85">3</text>
<text x="242.5" y="87.5">4</text>
<text x="250.8" y="85">15</text>
<text x="250.8" y="87.5">16</text>
<text x="33.5" y="91.4">4</text>
<text x="33.5" y="93.9">5</text>
<text x="93.3" y="92.6">56</text>
<text x="93.3" y="95.2">57</text>
<text x="93.3" y="90.1">60</text>
<text x="140.3" y="90.1">17</text>
<text x="140.3" y="92.6">18</text>
<text x="140.3" y="95.2">19</text>
<text x="242.5" y="90.1">5</text>
<text x="242.5" y="92.6">6</text>
<text x="242.5" y="95.2">7</text>
<text x="250.8" y="90.1">17</text>
<text x="250.8" y="92.6">18</text>
<text x="250.8" y="95.2">19</text>
<text x="22.8" y="101.6" transform="rotate(-90 22.8 101.6)">SH</text>
<text x="56.6" y="98.5" transform="rotate(-90 56.6 98.5)">3</text>
<text x="61.7" y="98.5" transform="rotate(-90 61.7 98.5)">4</text>
<text x="93.3" y="100.2">58</text>
<text x="93.3" y="97.7">59</text>
<text x="140.3" y="97.7">27</text>
<text x="140.3" y="100.2">28</text>
<text x="242.5" y="97.7">8</text>
<text x="242.5" y="100.2">9</text>
<text x="250.8" y="97.7">20</text>
<text x="250.8" y="100.2">21</text>
<text x="93.3" y="102.8">55</text>
<text x="140.3" y="102.8">29</text>
<text x="140.3" y="105.3">31</text>
<text x="140.3" y="107.9">32</text>
<text x="182.8" y="107.9">18</text>
<text x="182.8" y="105.3">19</text>
<text x="193" y="102.9" transform="rotate(-90 193 102.9)">20</text>
<text x="201.2" y="105.3">2</text>
<text x="201.2" y="107.9">3</text>
<text x="241.9" y="102.8">10</text>
<text x="241.9" y="105.3">11</text>
<text x="241.9" y="107.9">12</text>
<text x="250.8" y="102.8">22</text>
<text x="250.8" y="105.3">23</text>
<text x="250.8" y="107.9">24</text>
<text x="93.3" y="110.4">21</text>
<text x="140.3" y="110.4">33</text>
<text x="140.3" y="112.9">34</text>
<text x="182.8" y="112.9">16</text>
<text x="182.8" y="110.4">17</text>
<text x="201.2" y="110.4">4</text>
<text x="201.2" y="112.9">5</text>
<text x="140.3" y="115.5">35</text>
<text x="140.3" y="118">36</text>
<text x="182.8" y="118">14</text>
<text x="182.8" y="115.5">15</text>
<text x="201.2" y="115.5">6</text>
<text x="201.2" y="118">7</text>
<text x="70.4" y="120.6">1</text>
<text x="75.5" y="120.6">2</text>
<text x="93.3" y="120.6">22</text>
<text x="140.3" y="120.6">37</text>
<text x="140.3" y="125.6">40</text>
<text x="182.8" y="123.1">12</text>
<text x="182.8" y="120.6">13</text>
<text x="201.2" y="120.6">8</text>
<text x="201.2" y="123.1">9</text>
<text x="93.3" y="128.2">24</text>
<text x="93.3" y="130.7">25</text>
<text x="140.3" y="128.2">41</text>
<text x="140.3" y="130.7">42</text>
<text x="182.8" y="130.7">11</text>
<text x="183.4" y="128.2">1</text>
<text x="140.3" y="133.3">43</text>
<text x="193" y="136" transform="rotate(-90 193 136)">10</text>
<text x="115.5" y="140.4" transform="rotate(-90 115.5 140.4)">47</text>
<text x="118" y="140.4" transform="rotate(-90 118 140.4)">61</text>
<text x="242.5" y="138.3">1</text>
<text x="242.5" y="140.9">3</text>
<text x="242.5" y="143.4">5</text>
<text x="251.4" y="138.3">2</text>
<text x="251.4" y="140.9">4</text>
<text x="251.4" y="143.4">6</text>
<text x="242.5" y="146">7</text>
<text x="242.5" y="148.5">9</text>
<text x="250.8" y="148.5">10</text>
<text x="251.4" y="146">8</text>
</g>
<g font-size="1.3" fill="#0f0f0f">
<text x="203.6" y="59.7">DIO2</text>
<text x="203.6" y="57.1">DIO1</text>
<text x="203.6" y="62.2">DIO3</text>
<text x="203.6" y="64.7">DIO4</text>
<text x="203.6" y="69.8">DIO6</text>
<text x="203.6" y="67.3">DIO5</text>
<text x="203.6" y="72.4">DIO7</text>
<text x="203.6" y="74.9">DIO8</text>
<text x="234.9" y="82.5">DIO2</text>
<text x="234.9" y="80">DIO1</text>
<text x="255.2" y="80">DIO5</text>
<text x="255.2" y="82.5">DIO6</text>
<text x="234.9" y="87.6">DIO4</text>
<text x="234.9" y="85.1">DIO3</text>
<text x="255.2" y="85.1">DIO7</text>
<text x="255.2" y="87.6">DIO8</text>
<text x="234.9" y="95.2">NRFD</text>
<text x="234.9" y="92.7">DAV</text>
<text x="234.9" y="90.1">EOI</text>
<text x="255.2" y="90.1">REN</text>
<text x="234.9" y="97.8">NDAC</text>
<text x="234.9" y="100.3">IFC</text>
<text x="205.6" y="105.4">REN</text>
<text x="206.4" y="107.9">IFC</text>
<text x="234.9" y="105.4">ATN</text>
<text x="234.9" y="102.8">SRQ</text>
<text x="204.4" y="113">NRFD</text>
<text x="204.4" y="110.5">NDAC</text>
<text x="205.9" y="115.5">DAV</text>
<text x="206.2" y="118.1">EOI</text>
<text x="205.5" y="123.2">SRQ</text>
<text x="205.9" y="120.6">ATN</text>
<text x="94" y="142.2">SWDIO</text>
<text x="255.2" y="138.4">SWDIO</text>
<text x="255.2" y="143.5">SWO</text>
<text x="255.2" y="140.9">SWDCLK</text>
<text x="94" y="144.7">SWDCLK</text>
<text x="255.2" y="148.6">nRESET</text>
<text x="255.2" y="146">TDI</text>
</g>
</svg>
